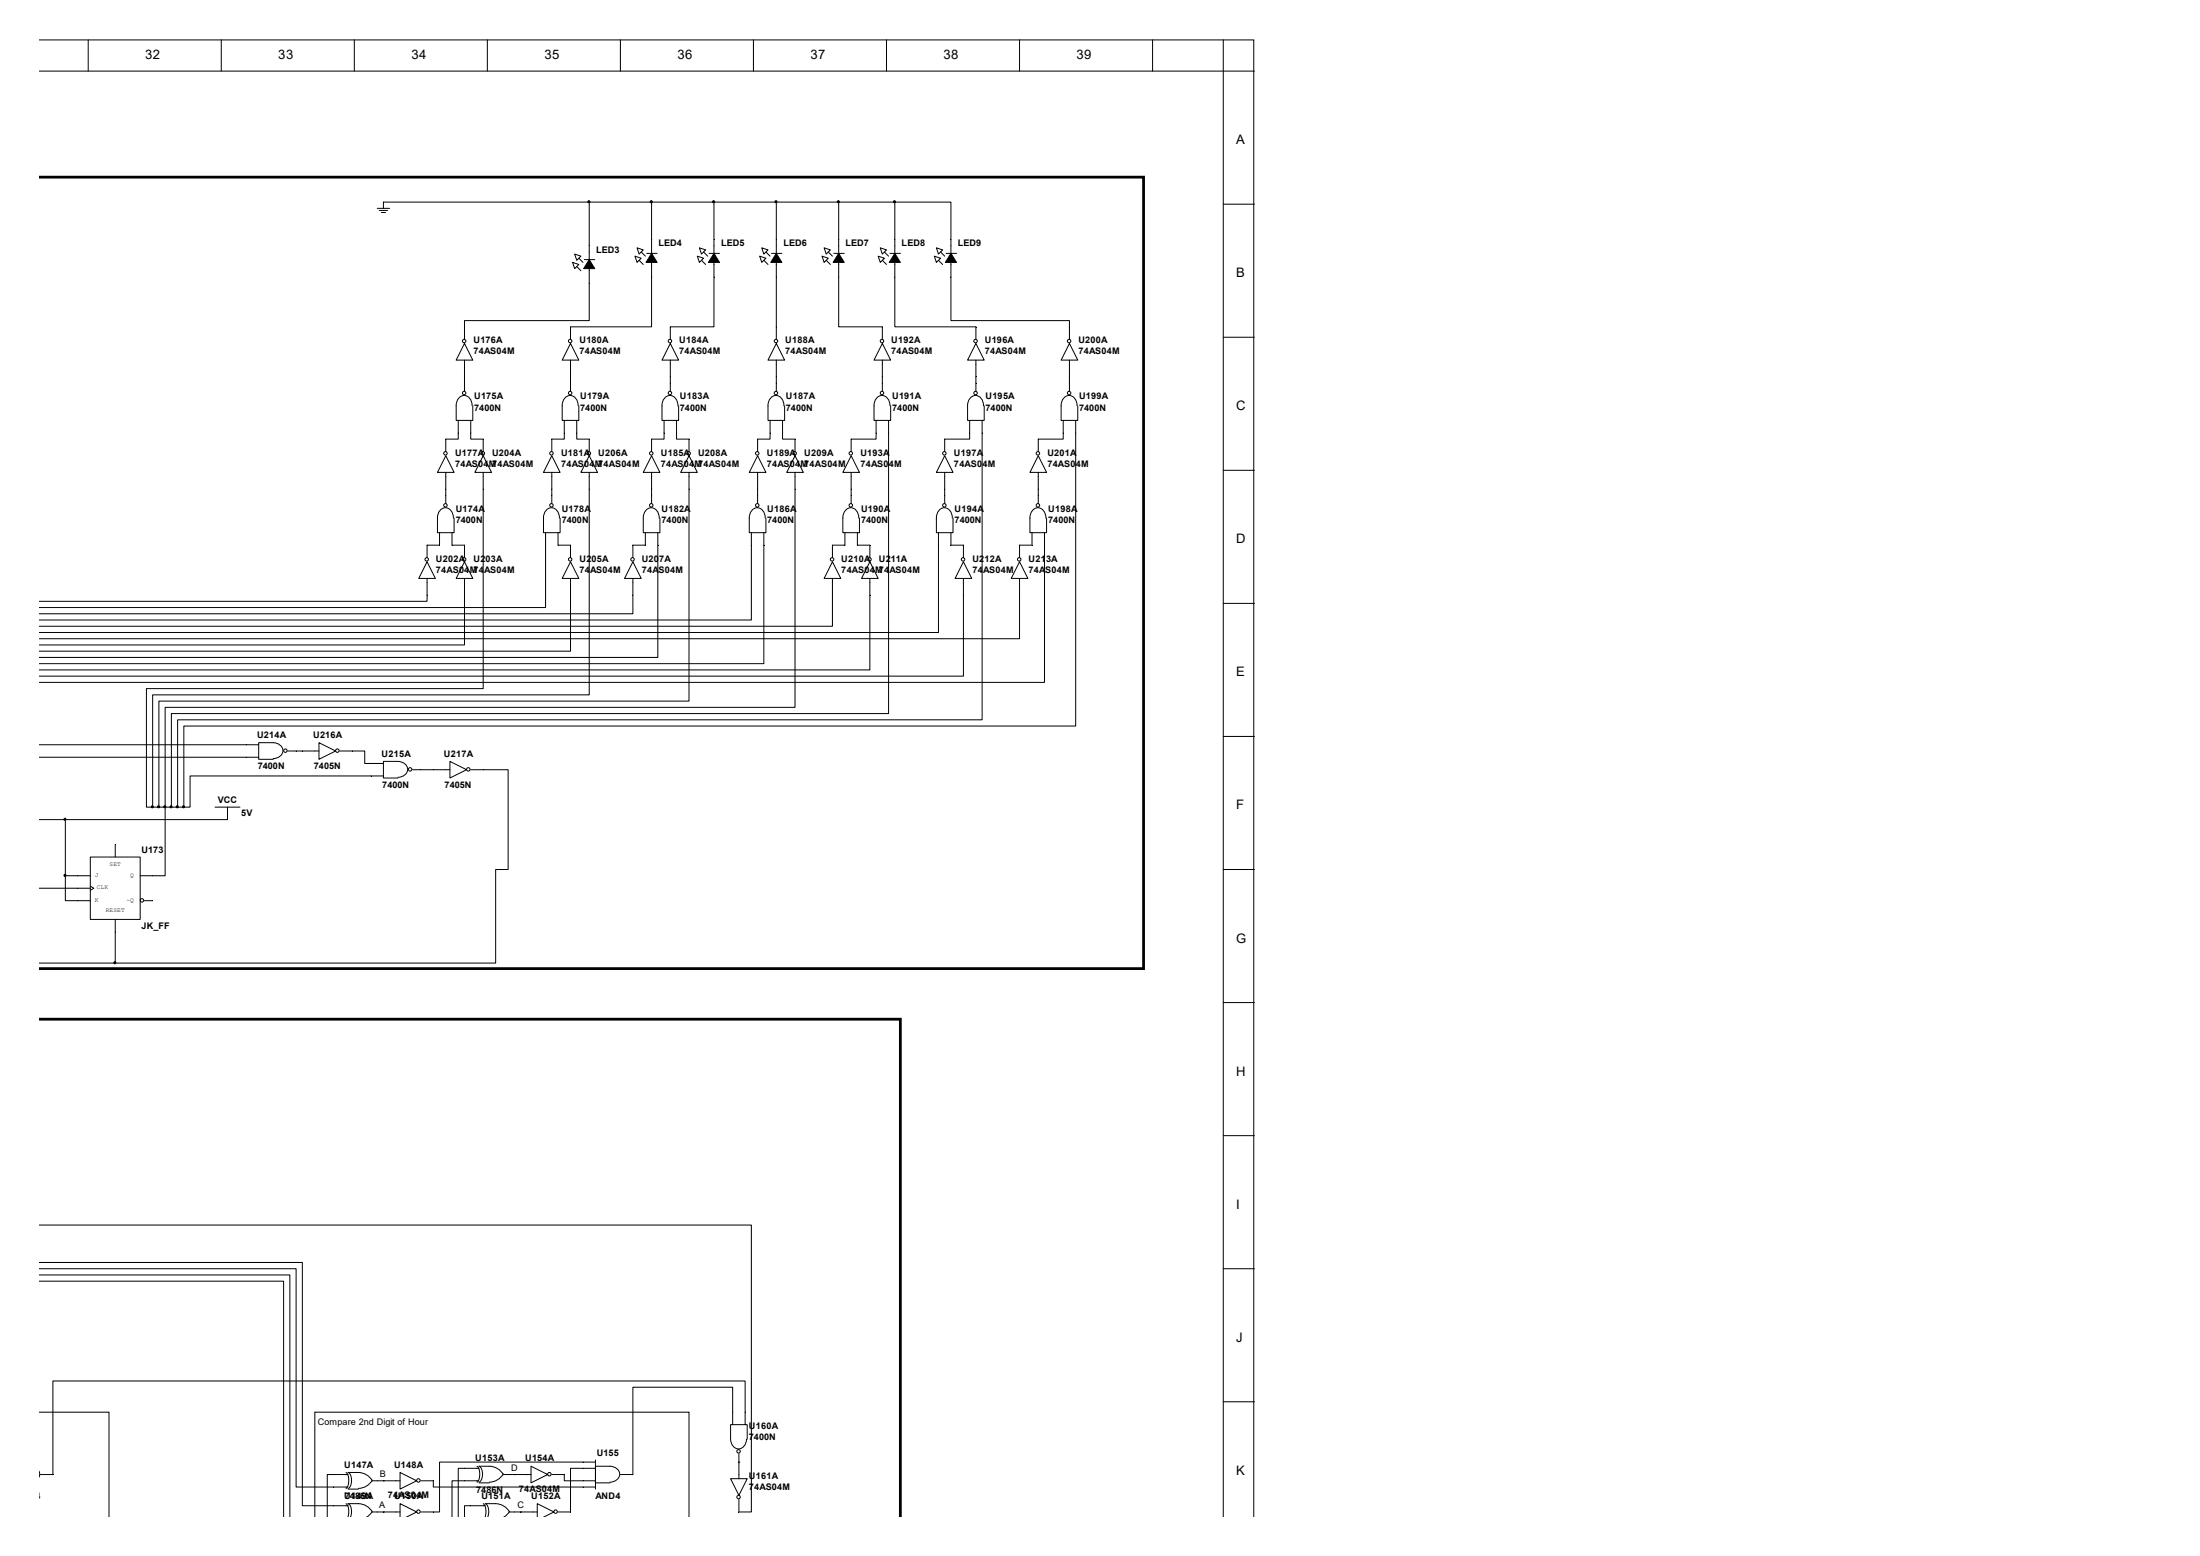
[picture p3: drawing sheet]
<svg xmlns="http://www.w3.org/2000/svg" width="420mm" height="297mm" viewBox="0 0 420 297" stroke-linecap="round" stroke-linejoin="round" font-family="sans-serif">
<g fill="none" stroke="#000" stroke-width=".19">
<path d="M7.6 13.6h231.9M7.6 7.6h231.7M16.8 7.6v6M42.2 7.6v6M67.6 7.6v6M93 7.6v6M118.4 7.6v6M143.8 7.6v6M169.2 7.6v6M194.6 7.6v6M220 7.6v6M233.5 7.6v281.8"/>
<path d="M239.3 7.6h.1M239.3 7.6v281.8M72 39.8h2.4M112.5 38.6v22.6h-23.8v3.6M124.4 38.6v23.8h-15.5v2.4M136.3 38.6v23.8h-8.3v2.4M148.2 38.6v26.2M160.1 38.6v23.8h8.3v2.4M170.8 38.6h10.7v22.6h22.7v3.6M170.8 38.6v23.8h15.5v2.4M170.8 38.6h-97.6v1.2M233.5 39h6"/>
<path d="M72.4 40.2h1.6M72.8 40.6h.8M109.3 50.1l1.2 .4-.8 .8zM109.7 48.5l1.2 .4-.8 .8zM110.1 50.9l.8 .8M110.5 49.3l.8 .8M111.6 49.6h1.9M121.2 48.9l1.2 .4-.8 .8zM121.6 47.3l1.2 .4-.8 .8zM122 49.7l.8 .8M122.4 48.1l.8 .8M123.5 48.4h1.9"/>
<path d="M133.1 48.9l1.2 .4-.8 .8zM133.5 47.3l1.2 .4-.8 .8zM133.9 49.7l.8 .8M134.3 48.1l.8 .8M135.4 48.4h2M145 48.9l1.2 .4-.8 .8zM145.4 47.3l1.2 .4-.8 .8zM145.8 49.7l.8 .8M146.2 48.1l.8 .8M147.3 48.4h2M156.9 48.9l1.2 .4-.8 .8zM157.3 47.3l1.2 .4-.8 .8z"/>
<path d="M157.7 49.7l.8 .8M158.1 48.1l.8 .8M159.2 48.4h2M167.6 48.9l1.2 .4-.8 .8zM168 47.3l1.2 .4-.8 .8zM168.4 49.7l.8 .8M168.8 48.1l.8 .8M169.9 48.4h2M178.4 48.9l1.2 .4-.8 .8zM178.8 47.3l1.2 .4-.8 .8zM179.2 49.7l.8 .8M179.6 48.1l.7 .8"/>
<path d="M180.6 48.4h2M88.7 65.6l1.6 3.1h-3.2zM88.7 68.7v6M90.1 77.5a1.6 1.6 0 0 0-.6-1.6 1.6 1.6 0 0 0-1.7-.2 2.15 2.15 0 0 0-.7 1.8v2.7h3.2v-2.7M108.9 65.6l1.6 3.1h-3.2zM108.9 68.7v6M110.4 77.5a1.6 1.6 0 0 0-.6-1.6 1.6 1.6 0 0 0-1.7-.2 2.15 2.15 0 0 0-.8 1.8v2.7h3.2v-2.7M128 65.6l1.6 3.1h-3.2zM128 68.7v6M129.4 77.5a1.6 1.6 0 0 0-.6-1.6 1.6 1.6 0 0 0-1.7-.2 2.15 2.15 0 0 0-.7 1.8v2.7h3.2v-2.7M148.2 65.6l1.6 3.1h-3.2zM148.2 68.7v6"/>
<path d="M149.7 77.5a1.6 1.6 0 0 0-.7-1.6 1.6 1.6 0 0 0-1.6-.2 2.15 2.15 0 0 0-.8 1.8v2.7h3.2v-2.7M168.4 65.6l1.6 3.1h-3.1zM168.4 68.7v6M169.9 77.5a1.6 1.6 0 0 0-.6-1.6 1.6 1.6 0 0 0-1.7-.2 2.15 2.15 0 0 0-.7 1.8v2.7h3.1v-2.7M186.3 65.6l1.6 3.1h-3.2zM186.3 68.7v6M187.8 77.5a1.6 1.6 0 0 0-.7-1.6 1.6 1.6 0 0 0-1.6-.2 2.15 2.15 0 0 0-.8 1.8v2.7h3.2v-2.7M204.2 65.6l1.5 3.1h-3.1zM204.2 68.7v6M205.6 77.5a1.6 1.6 0 0 0-.6-1.6 1.6 1.6 0 0 0-1.7-.2 2.15 2.15 0 0 0-.7 1.8v2.7h3.1v-2.7M233.5 64.4h6M85.1 87l1.6 3.2h-3.2z"/>
<path d="M85.1 90.2v5.9M86.6 98.9a1.6 1.6 0 0 0-.7-1.6 1.6 1.6 0 0 0-1.6-.1 2.15 2.15 0 0 0-.8 1.7v2.8h3.2v-2.8M87.5 80.2v3.6h-2.4v2.4M89.9 80.2v3.6h2.3v2.4M92.2 87l1.6 3.2h-3.1zM92.2 90.2v41.2h-64.2v22.7h1.1M105.3 87l1.6 3.2h-3.1zM105.3 90.2v5.9M106.8 98.9a1.6 1.6 0 0 0-.6-1.6 1.6 1.6 0 0 0-1.7-.1 2.15 2.15 0 0 0-.7 1.7v2.8h3.1v-2.8M107.7 80.2v3.6h-2.4v2.4M110.1 80.2v3.6h2.4v2.4M112.5 87l1.6 3.2h-3.2z"/>
<path d="M112.5 90.2v42.4h-83.4v21.5M124.4 87l1.6 3.2h-3.2zM124.4 90.2v5.9M125.8 98.9a1.6 1.6 0 0 0-.6-1.6 1.6 1.6 0 0 0-1.6-.1 2.15 2.15 0 0 0-.8 1.7v2.8h3.2v-2.8M126.8 80.2v3.6h-2.4v2.4M129.2 80.2v3.6h2.3v2.4M131.5 87l1.6 3.2h-3.2zM131.5 90.2v43.6h-101.2v20.3M144.6 87l1.6 3.2h-3.2zM144.6 90.2v5.9M146.1 98.9a1.6 1.6 0 0 0-.6-1.6 1.6 1.6 0 0 0-1.7-.1 2.15 2.15 0 0 0-.8 1.7v2.8h3.2v-2.8M147 80.2v3.6h-2.4v2.4"/>
<path d="M149.4 80.2v3.6h2.4v2.4M151.8 87l1.6 3.2h-3.2zM151.8 90.2v44.8h-120.3v32.2h-4.7M162.5 87l1.6 3.2h-3.2zM162.5 90.2v5.9M163.9 98.9a1.6 1.6 0 0 0-.6-1.6 1.6 1.6 0 0 0-1.6-.1 2.15 2.15 0 0 0-.8 1.7v2.8h3.2v-2.8M167.3 80.2v3.6h-4.8v2.4M169.6 80.2v56h-136.9v17.9M180.3 87l1.6 3.2h-3.1zM180.3 90.2v5.9M181.8 98.9a1.6 1.6 0 0 0-.6-1.6 1.6 1.6 0 0 0-1.7-.1 2.15 2.15 0 0 0-.7 1.7v2.8h3.1v-2.8M185.1 80.2v3.6h-4.8v2.4"/>
<path d="M187.5 80.2v57.2h-153.6v16.7M198.2 87l1.6 3.2h-3.2zM198.2 90.2v5.9M199.7 98.9a1.6 1.6 0 0 0-.7-1.6 1.6 1.6 0 0 0-1.6-.1 2.15 2.15 0 0 0-.8 1.7v2.8h3.2v-2.8M203 80.2v3.6h-4.8v2.4M205.4 80.2v58.4h-170.3v15.5M233.5 89.8h6M81.5 107.2l1.6 3.2h-3.2zM81.5 110.4v4.4h-73.9M83.9 101.7v2.4h-2.4v2.3M86.3 101.7v2.4h2.4v2.3M88.7 107.2l1.6 3.2h-3.2z"/>
<path d="M88.7 110.4v12.7h-81.1M104.2 101.7v14.3h-96.6M106.5 101.7v2.4h2.4v2.3M108.9 107.2l1.6 3.2h-3.2zM108.9 110.4v13.9h-101.3M120.8 107.2l1.6 3.2h-3.2zM120.8 110.4v6.8h-113.2M123.2 101.7v2.4h-2.4v2.3M125.6 101.7v23.8h-118M143.4 101.7v16.6h-135.8M145.8 101.7v25h-138.2M158.9 107.2l1.6 3.2h-3.2z"/>
<path d="M158.9 110.4v9.1h-151.3M161.3 101.7v2.4h-2.4v2.3M163.7 101.7v2.4h2.4v2.3M166.1 107.2l1.5 3.2h-3.1zM166.1 110.4v17.5h-158.5M179.2 101.7v19h-171.6M181.5 101.7v2.4h2.4v2.3M183.9 107.2l1.6 3.2h-3.2zM183.9 110.4v18.7h-176.3M194.6 107.2l1.6 3.2h-3.2zM194.6 110.4v11.5h-187M197 101.7v2.4h-2.4v2.3"/>
<path d="M199.4 101.7v28.6h-191.8M233.5 115.2h6M7.6 142.2h41.8M7.6 144.5h41.8M12.5 156.4v10.8M29.1 154.1h6M41.1 154.1h4.7M43.4 154.1v2.3h-35.8M52.2 144.8a1.51 1.51 0 0 0 1.6-.8 1.51 1.51 0 0 0-.3-1.8l-.8-.4h-.5h-2.8v3.1h2.8M54.9 143.4h6M60.9 141.8l3.2 1.6-3.2 1.5zM64.9 143.4h4.7v2.3h3.6"/>
<path d="M73.2 148.1h-36.9v6h-1.2M76 148.4a1.51 1.51 0 0 0 1.6-.8 1.51 1.51 0 0 0-.3-1.8l-.8-.4-.5-.1h-2.8v3.2h2.8M78.8 146.9h7.1M85.9 145.3l3.2 1.6-3.2 1.6zM89.9 146.9h7.1v19.1h-2.4v17.8h-72.6M233.5 140.6h6M7.6 169.5h9.6M12.5 167.2v4.7h4.7M12.5 167.2h4.7M17.2 163.6h9.6v11.9h-9.6zM17.2 169.1l.7 .4-.7 .4M22 161.2v2.4"/>
<path d="M22 175.5v8.3M27.6 171.9h1.5M233.5 166h6M7.6 183.8h14.4M233.5 191.4h6M233.5 216.8h6M7.6 233.8h135.8v54.8h-2.3v-2.4M7.6 241h50.1v46.4h8.8M7.6 242.2h48.9v41.6h9.8M7.6 243.4h47.7v46M7.6 244.6h46.5v44.8M233.5 242.2h6"/>
<path d="M7.6 269.6h13.2v19.8M91.1 279.9a2.42 2.42 0 0 1-.1 3M101.4 279.9l3.1 1.6-3.1 1.6zM113.7 279.1h-29.8v9.5h-3.6M113.7 278.7v5.5M139.9 271.9v-7.1h-19.1v16.7h-2.4M141.1 279.1h.1M141.1 277.5v4.8M142.3 271.9v-8.3h-132.2v17.9h-2.4M142.5 274.7a1.51 1.51 0 0 1-.8 1.6 1.51 1.51 0 0 1-1.8-.3l-.4-.8v-.5v-2.8h3.1v2.8M233.5 267.6h6M7.6 281.3v.2"/>
<path d="M60.1 289.4v-19.8h71.4v19.8M66.1 281.1a2.42 2.42 0 0 1-.1 3M66.1 287a2.5 2.5 0 0 1 .4 2.4M66.5 281.5h-4v7.9M66.5 284.2h1.9M71.1 282.5a3.1 3.1 0 0 1-2.7 1.6M71.1 288.5l-.9 .9M71.1 282.7a3.1 3.1 0 0 0-2.7-1.6h-1.9a2.07 2.07 0 0 1-.1 3M71.1 288.7a3.1 3.1 0 0 0-2.7-1.7h-1.9a2.15 2.15 0 0 1 .5 2.4M71.2 282.7h5.2M71.2 288.6h5.2M73.2 282.7h.1"/>
<path d="M73.2 288.6h.1M76.4 281.1l3.1 1.6-3.1 1.5zM76.4 289.4v-2.4l3.1 1.6-1.6 .8M80.3 282.7h2.4v1.1h31M91.3 282.7h-5v6.7M91.5 280.3h-4v9.1M91.5 283.1h1.9M92.2 287a2.5 2.5 0 0 1 .5 2.4M92.6 287.4h-3.9v2M96.1 281.3a3.1 3.1 0 0 1-2.7 1.6M96.1 281.5a3.1 3.1 0 0 0-2.7-1.6h-1.9a2.07 2.07 0 0 1-.1 3M96.2 281.5h5.2"/>
<path d="M97.3 288.5l-.9 .9M97.3 288.7a3.1 3.1 0 0 0-2.7-1.7h-2a2.15 2.15 0 0 1 .6 2.4M97.4 288.6h5.2M98.2 281.5h.1M99.4 288.6h.1M102.6 289.4v-2.4l3.1 1.6-1.6 .8M105.3 281.5h2.4v1.2h6M113.7 280.3h-4.8v8.3h-2.4M116.4 282.9a1.51 1.51 0 0 0 1.7-.8 1.51 1.51 0 0 0-.3-1.8l-.9-.4h-.4h-2.8v3.2h2.8M139.5 282.3h3.1l-1.5 3.1z"/>
<circle cx="88.6" cy="75" r=".33"/>
<circle cx="88.6" cy="65.1" r=".33"/>
<circle cx="108.8" cy="65.1" r=".33"/>
<circle cx="108.8" cy="75" r=".33"/>
<circle cx="127.9" cy="75" r=".33"/>
<circle cx="127.9" cy="65.1" r=".33"/>
<circle cx="148.1" cy="75" r=".33"/>
<circle cx="148.1" cy="65.1" r=".33"/>
<circle cx="168.4" cy="75" r=".33"/>
<circle cx="168.4" cy="65.1" r=".33"/>
<circle cx="186.2" cy="65.1" r=".33"/>
<circle cx="186.2" cy="75" r=".33"/>
<circle cx="204.1" cy="75" r=".33"/>
<circle cx="204.1" cy="65.1" r=".33"/>
<circle cx="85" cy="86.5" r=".33"/>
<circle cx="85" cy="96.5" r=".33"/>
<circle cx="92.2" cy="86.5" r=".33"/>
<circle cx="105.3" cy="86.5" r=".33"/>
<circle cx="105.3" cy="96.5" r=".33"/>
<circle cx="112.4" cy="86.5" r=".33"/>
<circle cx="124.3" cy="86.5" r=".33"/>
<circle cx="124.3" cy="96.5" r=".33"/>
<circle cx="131.5" cy="86.5" r=".33"/>
<circle cx="144.6" cy="86.5" r=".33"/>
<circle cx="144.6" cy="96.5" r=".33"/>
<circle cx="151.7" cy="86.5" r=".33"/>
<circle cx="162.4" cy="96.5" r=".33"/>
<circle cx="162.4" cy="86.5" r=".33"/>
<circle cx="180.3" cy="86.5" r=".33"/>
<circle cx="180.3" cy="96.5" r=".33"/>
<circle cx="198.1" cy="86.5" r=".33"/>
<circle cx="198.1" cy="96.5" r=".33"/>
<circle cx="81.5" cy="106.8" r=".33"/>
<circle cx="88.6" cy="106.8" r=".33"/>
<circle cx="108.8" cy="106.8" r=".33"/>
<circle cx="120.8" cy="106.8" r=".33"/>
<circle cx="158.9" cy="106.8" r=".33"/>
<circle cx="166" cy="106.8" r=".33"/>
<circle cx="183.9" cy="106.8" r=".33"/>
<circle cx="194.6" cy="106.8" r=".33"/>
<circle cx="54.5" cy="143.3" r=".33"/>
<circle cx="64.4" cy="143.3" r=".33"/>
<circle cx="78.3" cy="146.9" r=".33"/>
<circle cx="89.4" cy="146.9" r=".33"/>
<circle cx="27.1" cy="171.9" r=".33"/>
<circle cx="141" cy="277" r=".33"/>
<circle cx="79.9" cy="288.5" r=".33"/>
<circle cx="79.9" cy="282.6" r=".33"/>
<circle cx="104.9" cy="281.4" r=".33"/>
<circle cx="106.1" cy="288.5" r=".33"/>
<circle cx="141" cy="285.8" r=".33"/>
</g>
<path d="M7.6 33.8h210.7v151.1h-210.7M7.6 194.5h164.3v94.9" fill="none" stroke="#000" stroke-width=".53"/>
<g fill="#000" stroke="#000" stroke-width=".19">
<path d="M112.5 49.6l1 1.7h-2.1zM124.4 48.4l1 1.7h-2.1zM136.3 48.4l1.1 1.7h-2.2zM148.2 48.4l1.1 1.7h-2.2zM160.1 48.4l1.1 1.7h-2.2zM170.8 48.4l1.1 1.7h-2.1zM181.5 48.4l1.1 1.7h-2.1z"/>
<circle cx="112.4" cy="38.5" r=".2"/>
<circle cx="124.3" cy="38.5" r=".2"/>
<circle cx="136.2" cy="38.5" r=".2"/>
<circle cx="148.1" cy="38.5" r=".2"/>
<circle cx="160" cy="38.5" r=".2"/>
<circle cx="170.8" cy="38.5" r=".2"/>
<circle cx="12.4" cy="156.4" r=".2"/>
<circle cx="29.1" cy="154" r=".2"/>
<circle cx="30.3" cy="154" r=".2"/>
<circle cx="31.5" cy="154" r=".2"/>
<circle cx="32.6" cy="154" r=".2"/>
<circle cx="33.8" cy="154" r=".2"/>
<circle cx="35" cy="154" r=".2"/>
<circle cx="12.4" cy="167.1" r=".2"/>
<circle cx="21.9" cy="183.8" r=".2"/>
</g>
<g font-size="2.5">
<text x="27.7" y="11.2">32</text>
<text x="53.1" y="11.2">33</text>
<text x="78.5" y="11.2">34</text>
<text x="103.9" y="11.2">35</text>
<text x="129.3" y="11.2">36</text>
<text x="154.7" y="11.2">37</text>
<text x="180.1" y="11.2">38</text>
<text x="205.5" y="11.2">39</text>
<text x="236" y="27.5">A</text>
<text x="236" y="52.9">B</text>
<text x="236" y="78.3">C</text>
<text x="236" y="103.7">D</text>
<text x="236" y="129.1">E</text>
<text x="236" y="154.5">F</text>
<text x="236" y="179.9">G</text>
<text x="236" y="205.3">H</text>
<text x="236" y="230.7">I</text>
<text x="236" y="256.1">J</text>
<text x="236" y="281.5">K</text>
</g>
<g font-size="1.7">
<text x="125.7" y="47">LED4</text>
<text x="137.7" y="47">LED5</text>
<text x="149.6" y="47">LED6</text>
<text x="161.4" y="47">LED7</text>
<text x="172.1" y="47">LED8</text>
<text x="182.8" y="47">LED9</text>
<text x="113.8" y="48.2">LED3</text>
<text x="90.4" y="65.5">U176A</text>
<text x="110.6" y="65.5">U180A</text>
<text x="129.7" y="65.5">U184A</text>
<text x="149.9" y="65.5">U188A</text>
<text x="170.1" y="65.5">U192A</text>
<text x="188" y="65.5">U196A</text>
<text x="205.9" y="65.5">U200A</text>
<text x="90.4" y="67.6">74AS04M</text>
<text x="110.6" y="67.6">74AS04M</text>
<text x="129.7" y="67.6">74AS04M</text>
<text x="149.9" y="67.6">74AS04M</text>
<text x="170.1" y="67.6">74AS04M</text>
<text x="188" y="67.6">74AS04M</text>
<text x="205.9" y="67.6">74AS04M</text>
<text x="90.5" y="76.2">U175A</text>
<text x="110.7" y="76.2">U179A</text>
<text x="129.8" y="76.2">U183A</text>
<text x="150" y="76.2">U187A</text>
<text x="170.3" y="76.2">U191A</text>
<text x="188.1" y="76.2">U195A</text>
<text x="206" y="76.2">U199A</text>
<text x="90.5" y="78.4">7400N</text>
<text x="110.7" y="78.4">7400N</text>
<text x="129.8" y="78.4">7400N</text>
<text x="150" y="78.4">7400N</text>
<text x="170.3" y="78.4">7400N</text>
<text x="188.1" y="78.4">7400N</text>
<text x="206" y="78.4">7400N</text>
<text x="86.9" y="87">U177A</text>
<text x="86.9" y="89.1">74AS04M</text>
<text x="93.9" y="87">U204A</text>
<text x="93.9" y="89.1">74AS04M</text>
<text x="107.1" y="87">U181A</text>
<text x="107.1" y="89.1">74AS04M74AS04M</text>
<text x="114.2" y="87">U206A</text>
<text x="126.2" y="87">U185A</text>
<text x="126.2" y="89.1">74AS04M74AS04M</text>
<text x="133.3" y="87">U208A</text>
<text x="146.4" y="87">U189A</text>
<text x="146.4" y="89.1">74AS04M74AS04M</text>
<text x="153.5" y="87">U209A</text>
<text x="164.3" y="87">U193A</text>
<text x="164.3" y="89.1">74AS04M</text>
<text x="182.1" y="87">U197A</text>
<text x="182.1" y="89.1">74AS04M</text>
<text x="199.9" y="87">U201A</text>
<text x="199.9" y="89.1">74AS04M</text>
<text x="87" y="97.7">U174A</text>
<text x="87" y="99.8">7400N</text>
<text x="107.2" y="97.7">U178A</text>
<text x="107.2" y="99.8">7400N</text>
<text x="126.3" y="97.7">U182A</text>
<text x="126.3" y="99.8">7400N</text>
<text x="146.5" y="97.7">U186A</text>
<text x="146.5" y="99.8">7400N</text>
<text x="164.4" y="97.7">U190A</text>
<text x="164.4" y="99.8">7400N</text>
<text x="182.2" y="97.7">U194A</text>
<text x="182.2" y="99.8">7400N</text>
<text x="200.1" y="97.7">U198A</text>
<text x="200.1" y="99.8">7400N</text>
<text x="83.2" y="107.2">U202A</text>
<text x="90.4" y="107.2">U203A</text>
<text x="110.6" y="107.2">U205A</text>
<text x="122.5" y="107.2">U207A</text>
<text x="160.6" y="107.2">U210A</text>
<text x="167.8" y="107.2">U211A</text>
<text x="185.6" y="107.2">U212A</text>
<text x="196.3" y="107.2">U213A</text>
<text x="83.2" y="109.3">74AS04M74AS04M</text>
<text x="110.6" y="109.3">74AS04M</text>
<text x="122.5" y="109.3">74AS04M</text>
<text x="160.6" y="109.3">74AS04M74AS04M</text>
<text x="185.6" y="109.3">74AS04M</text>
<text x="196.3" y="109.3">74AS04M</text>
<text x="49.1" y="140.9">U214A</text>
<text x="59.8" y="140.9">U216A</text>
<text x="49.2" y="146.8">7400N</text>
<text x="59.9" y="146.8">7405N</text>
<text x="72.9" y="144.5">U215A</text>
<text x="84.8" y="144.5">U217A</text>
<text x="41.6" y="153.2">VCC</text>
<text x="46.1" y="155.7">5V</text>
<text x="73" y="150.3">7400N</text>
<text x="84.9" y="150.3">7405N</text>
<text x="27" y="162.8">U173</text>
<text x="27" y="177.3">JK_FF</text>
<text x="60.7" y="272">Compare 2nd Digit of Hour</text>
<text x="143" y="272.7">U160A</text>
<text x="143" y="274.8">7400N</text>
<text x="65.7" y="280.1">U147A</text>
<text x="72.5" y="282">B</text>
<text x="75.2" y="280.1">U148A</text>
<text x="90.7" y="278.9">U153A</text>
<text x="97.6" y="280.8">D</text>
<text x="100.2" y="278.9">U154A</text>
<text x="114" y="277.9">U155</text>
<text x="3" y="286.1">AND4</text>
<text x="65.7" y="286.1">U149A</text>
<text x="65.8" y="286.2">7486N</text>
<text x="72.4" y="287.9">A</text>
<text x="74" y="285.9">74AS04M</text>
<text x="75.2" y="286.1">U150A</text>
<text x="90.9" y="285">7486N</text>
<text x="91.9" y="286.1">U151A</text>
<text x="98.8" y="287.9">C</text>
<text x="99.1" y="284.7">74AS04M</text>
<text x="101.4" y="286.1">U152A</text>
<text x="113.7" y="286.1">AND4</text>
<text x="143" y="282.2">U161A</text>
<text x="143" y="284.4">74AS04M</text>
</g>
<g font-size="1.2">
<text x="18.1" y="167.4">J</text>
<text x="20.9" y="165.4">SET</text>
<text x="24.8" y="167.4">Q</text>
<text x="18.1" y="172.2">K</text>
<text x="18.5" y="169.8">CLK</text>
<text x="24.1" y="172.2">~Q</text>
<text x="20.2" y="174.2">RESET</text>
</g>
</svg>
